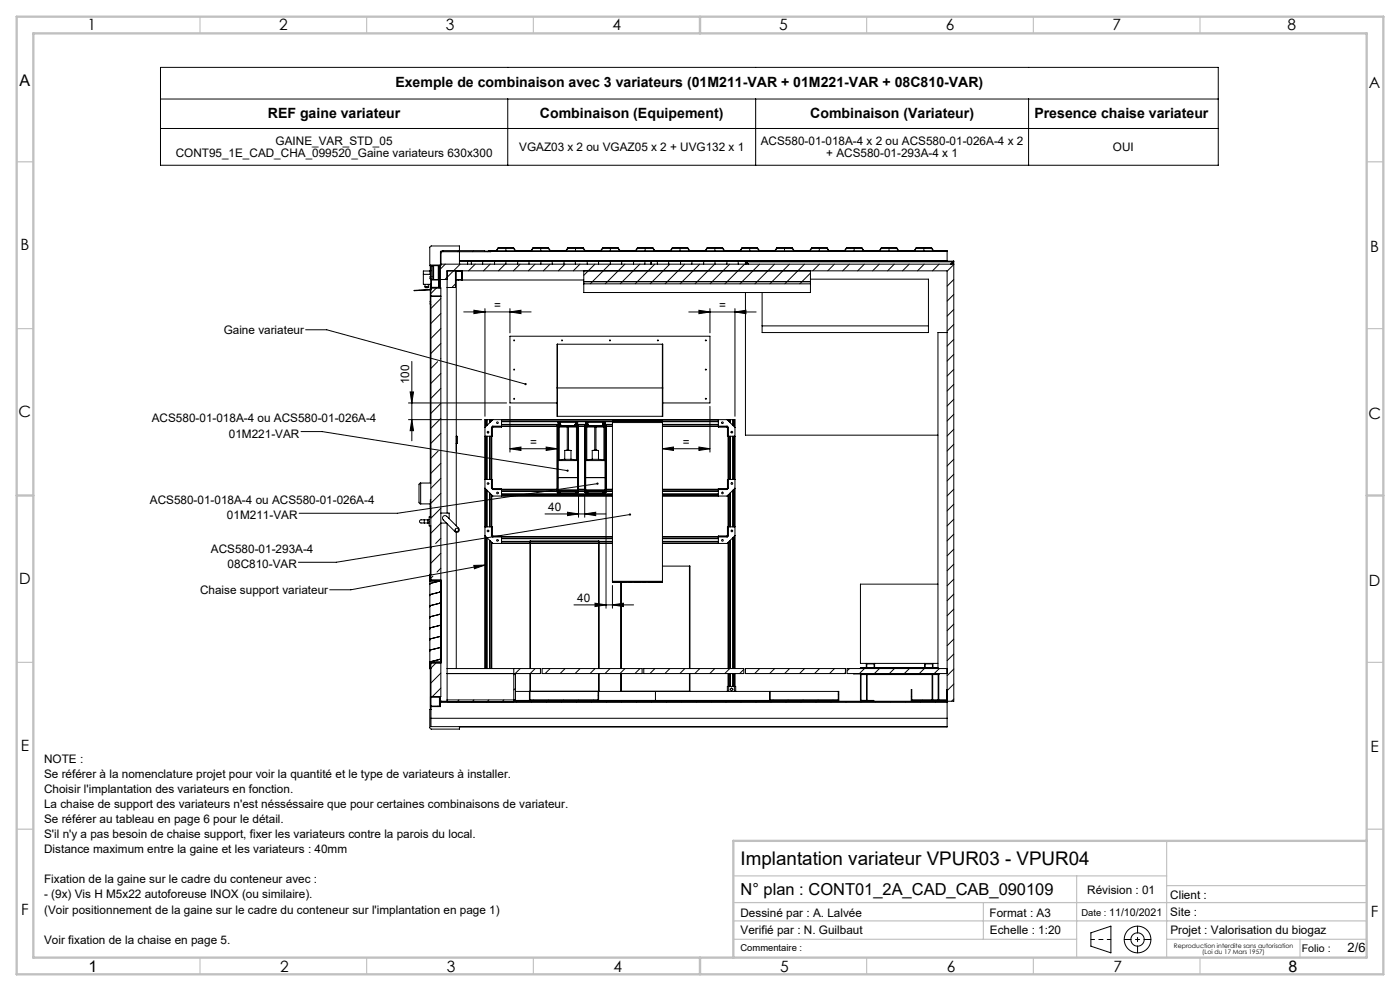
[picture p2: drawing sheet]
<svg xmlns="http://www.w3.org/2000/svg" width="420mm" height="297mm" viewBox="0 0 420 297" stroke-linecap="round" stroke-linejoin="round" font-family="sans-serif">
<g fill="none" stroke="#000" stroke-width=".3">
<path d="M48.1 20.2h317.4v29.3h-317.4zM48.1 29.7h317.4M48.1 38.5h317.4M152.3 29.7v19.8M226.7 29.7v19.8M308.6 29.7v19.8M129.1 79.6v1.6M129.3 79.6v94.5M129.3 79.6v4.2M129.8 79.6v4.2M130.1 79.6v4.2M131.5 79.6v4.2"/>
<path d="M131.8 79.6v6.7M132.1 79.3l-3 .1 .1 1.8M132.1 79.2h154M132.3 75.9l-.2 .2M133.1 75.1l-.3 .3M133.6 79.2l-1.5 1.4M137.6 75.1l-.3 .3M137.8 75.1v-1.4l-8.6 .1-.3 .4v5.4h3.3l.2-4.2h14.9v-.1M137.8 78.3h148.3M137.8 78.2h146.3M137.8 75.4v3.8M138.1 79.2l-4.6 4.6"/>
<path d="M140.3 78.3v.9M141.4 78.3v.9M142.1 75.1l-.3 .3M142.6 79.2l-2 2M144.8 78.3v.9M146.5 75.3l-.2 .1M146.5 75.2h2.3l.6-.9h4.7l.6 .9h4.6l.6-.9h4.6l.6 .9h4.6l.6-.9h4.7l.6 .9h4.6l.6-.9h4.6l.6 .9h4.6l.6-.9h4.7l.6 .9h4.6l.6-.9h4.6l.6 .9h4.6l.6-.9h4.7l.6 .9h4.6l.6-.9h4.6l.6 .9h4.6l.6-.9h4.7l.6 .9h4.6l.6-.9h4.6l.6 .9h4.6l.6-.9h4.7l.6 .9h4.6l.6-.9h4.6l.6 .9h4.6l.6-.9h4.7l.6 .9 4 .1M146.5 75.2v.1M146.6 75.2h-.1M147 79.2l-2 2M147.3 75.4h136.8M148.4 78.3v.9"/>
<path d="M149.5 74.4h4.5l.6 .9h-5.7zM151.5 79.2l-2 2M151.8 74.4v.9M151.8 78.3v.9M151.9 74.3l-.1 .1M155.3 78.3v.9M155.5 75.2l-.1 .1M156 79.2l-2 2M158.7 78.3v.9M159.9 74.4h4.6l.6 .9h-5.8zM160.5 79.2l-2 2M160.9 74.3l-.1 .1"/>
<path d="M162.2 74.4v.9M162.3 78.3v.9M164.9 74.8l-.1 .1M165 79.2l-2 2M165.7 78.3v.9M169 75.2l-.1 .1M169.2 78.3v.9M169.5 79.2l-2 2M170.4 74.4h4.5l.6 .9h-5.7zM172.6 78.3v.9M172.7 74.4v.9M174 79.2l-2 2"/>
<path d="M174.4 74.3l-.1 .1M176.2 78.3v.9M178 75.2l-.1 .1M178.5 79.2l-3.4 3.3M179.6 78.3v.9M180.8 74.4h4.6l.6 .9h-5.8zM183 79.2l-5.9 5.9M183.1 78.3v.9M183.1 74.4v.9M183.4 74.3l-.1 .1M186.5 78.3v.9M187 75.2l-.1 .1"/>
<path d="M187.5 79.2l-5.9 5.9M190.1 78.3v.9M191.3 74.4h4.5l.6 .9h-5.7zM192 79.2l-5.9 5.9M192.4 74.3l-.1 .1M193.5 78.3v.9M193.6 74.4v.9M195.3 78.3v.9M196.3 74.8l-.1 .1M196.4 79.2l-5.9 5.9M197.2 78.3v.9M198.8 75.2v.1"/>
<path d="M200.4 75.2l-.1 .1M200.6 78.3v.9M200.9 79.2l-5.9 5.9M201.7 74.4h4.6l.6 .9h-5.8zM204 74.4v.9M204.2 78.3v.9M205.4 79.2l-5.9 5.9M205.8 74.3l-.1 .1M207.6 78.3v.9M209.4 75.2l-.1 .1M209.9 79.2l-5.9 5.9M211.1 78.3v.9"/>
<path d="M212.2 74.4h4.5l.6 .9h-5.7zM214.4 79.2l-5.9 5.9M214.5 74.4v.9M214.5 78.3v.9M214.8 74.3l-.1 .1M218.1 78.3v.9M218.4 75.2l-.1 .1M218.9 79.2l-5.9 5.9M221.5 78.3v.9M222.6 74.4h4.6l.6 .9h-5.8zM223.4 79.2l-5.9 5.9M223.6 78.3l.2 .2"/>
<path d="M223.6 78.3v.9M223.8 74.3l-.1 .1M223.8 78.5l.7 .7M223.8 78.5h62.1M223.8 78.5v.7M224.9 74.4v.9M227.7 74.9l-.1 .1M227.9 79.2l-5.9 5.9M231.9 75.2l-.1 .1M232.4 79.2l-5.9 5.9M233.1 74.4h4.5l.6 .9h-5.7zM235.4 74.4v.9"/>
<path d="M236.9 79.2l-5.9 5.9M237.3 74.3l-.1 .1M240.9 75.2l-.1 .1M241.3 79.2l-5.9 5.9M243.5 74.4h4.6l.6 .9h-5.8zM245.8 74.4v.9M245.8 79.2l-2 2M246.2 74.3l-.1 .1M249.8 75.2l-.1 .1M250.3 79.2l-2 2M251 75.2v.1M254 74.4h4.5l.6 .9h-5.7z"/>
<path d="M254.8 79.2l-2 2M255.2 74.3l-.1 .1M256.3 74.4v.9M259 74.9v.1M259.3 79.2l-2 2M263.3 75.2l-.1 .1M263.8 79.2l-2 2M264.4 74.4h4.6l.6 .9h-5.8zM266.7 74.4v.9M268.3 79.2l-2 2M268.7 74.3l-.1 .1M272.3 75.2l-.1 .1"/>
<path d="M272.8 79.2l-2 2M274.9 74.4h4.5l.6 .9h-5.7zM277.2 74.4v.9M277.3 79.2l-2 2M277.7 74.3l-.1 .1M281.3 75.2l-.1 .1M281.8 79.2l-2 2M284.1 75.3l-151.2-.2-.8 .4v10.8M284.1 78.2v.1M284.1 75.3v.1M284.1 75.4v2.8M285.9 78.5l-.7 .7"/>
<path d="M285.9 78.5v.7M286.1 79.3l-2 2M286.1 78.3l-.2 .2M286.1 78.3v131.9h-132M91.7 98.8h6.3l59.7 16.3M125.8 86.9l-.1 .2M127.5 86l.3 .2h.5l.2-.2M127.5 86h1M127.5 85.2v.8M128.5 85.2v.8M129 81.2v1h-2M129.1 85.2v1.6"/>
<path d="M129.1 86.9v3.4M129.1 91.1v53.7M129.2 90.2l-.2 .9 .3 .1M129.2 86.9h.1M129.2 86.9l.1 3.6M129.2 85.2v1.6M129.2 91.2v53.6M129.3 82.9h-.3v.6h.3M129.3 86.3h3v122.5h-3.1M129.3 83.8h2.5v2.5M129.3 86.8l-5 .2 4.9-.1M129.3 88.8h3"/>
<path d="M129.3 81.2h-2.3v4h2.3M129.4 83.9h2.2v2.2h-2.2zM130.1 82.7l-.3 .2M131.1 86.1l-1.8 1.9M131.8 85.5l-.2 .1M132.1 83.8h2M132.3 89.5l-3 3M132.3 94l-3 3M132.3 98.5l-3 3M136.6 81.2v5h-2.5M136.6 83.9h38.5M136.6 81.3h1.9v2.5h-1.9"/>
<path d="M136.6 85.1l-1 1.1M136.9 81.3v2.5M136.9 83.9v73.7M138.6 81.2v2.7M139.1 93.5h20.2M142.2 93l3.3 .5-3.3 .5zM145.5 92.5v32.3M153 93.5l3.3-.5v1zM153 92.5v7.3M175.1 81.2v6.5h68v-6.5M175.1 84.4h68M175.1 85.1h68"/>
<path d="M206.6 93.5h20.2M209.7 93l3.3 .5-3.3 .5zM213 92.5v7.3M220.5 93.5l3.3-.5v1zM220.5 92.5v32.3M223.6 87.7v42.7h57.8M228.6 97.7h49.9M243.1 81.9l-3.2 3.2M243.1 83.7h35.4v16h-49.9v-12M284.1 99.7h-2.7v100.7M286.1 88.3l-2 2M286.1 92.7l-2 2"/>
<path d="M286.1 83.8l-2 2M286.1 97.2l-2 2M123 117.5h1.1l-.6 3.3zM123.5 108.3v23.8M131.3 108.4l-2 2M132.3 102.9l-3 3M132.3 111.9l-3 3M132.3 107.4l-.2 .2M132.3 116.4l-3 3M167.1 116.3v-13.1h31.7v13.1M167.1 116.3v8.5h31.7v-8.5M167.1 116.3h31.7"/>
<path d="M167.2 103.2v21.6M198.7 103.2v21.6M286.1 101.7l-2 2M286.1 106.2l-2 2M286.1 115.2l-2 2M286.1 119.7l-2 2M286.1 110.7l-2 2M90.3 129.3h6.4l73.6 11.8M122.5 125.8h22M122.5 120.8h29.5M123.5 125.8l.6 3.3h-1.1zM131.5 135.2l-2.2 2.2"/>
<path d="M132.3 120.9l-3 3M132.3 125.4l-3 3M132.3 138.9l-3 3M132.3 129.9l-3 3M136.9 130.7h.1M136.9 135.2h.1M136.9 133h.1M136.9 130.8h.3v2.1h-.3M145.6 125.8l-.1 74.6M145.6 125.8h.4M145.6 125.8v2.2M145.6 130.7v13"/>
<path d="M146 125.8h.1M146 125.8v1.8M146 130.7v13M146.1 125.8h.8M146.1 125.8v1.7M146.1 130.7v13M146.9 125.8h.1M146.9 125.8v.9M146.9 130.7v13M147 125.8h.4M147 125.8v.8M147 130.7v13"/>
<path d="M147.4 128.1h.1M147.4 125.8h.1M147.4 125.8v.4M147.4 128.1v18.2M147.5 125.8v.1M147.5 125.8h70.9M147.5 128.1h.2M147.5 125.9v.2M147.5 128v.1M147.5 130.7v13M147.5 125.9h.2M147.7 128.1v2.6h-2.2"/>
<path d="M147.7 127.8h.1M147.8 127.7v.1M147.8 128l-.1 .1M147.8 125.8l-2.3 2.3M147.8 127.7h19.4M147.8 127.8v.2M150.5 125.8v2.2h-2.7M150.5 127.8h16.7M150.5 126.3h65M150.5 127.2h16.9M150.5 126.4h33.2M150.5 127.3h16.9"/>
<path d="M150.5 125.9h65M153 134.5l3.3-.5v1zM153 121.8v13.7M153 134.5h14.2M163.9 134l3.3 .5-3.3 .5zM167.1 120.8h-14.1v-20h60v20h-14.2M167.2 127.7h6.4M167.2 127.7h.1M167.2 127.7v19.8M167.2 127.7l.1 .1M167.3 127.8v19.7M167.3 127.8h6.1"/>
<path d="M167.3 127.8l.2 .2M167.4 127.5h.1M167.4 127.7v-1.2h5.9v1.2M167.5 138h5.8M167.5 138l-.1 8.8M167.5 128h.3M167.5 137.8h.3M167.5 137.8v.2M167.5 128v9.8M167.5 126.5v1.2M167.6 127.3h.6M167.6 127.2h.6"/>
<path d="M167.8 128v9.8M167.8 128h2.4M167.8 126.7h.2l.1 .4a.33 .33 0 0 1 .1 .5 .33 .33 0 0 1-.5 0 .33 .33 0 0 1 0-.5zM169.4 135h1.9M169.4 137.7h1.9M169.4 135v2.7M169.4 137.7l-1.6 .1M170.2 134.8l-.8 .2M170.2 134.8h.3M170.2 128v6.8M170.5 134.8l.8 .2M170.5 128v6.8"/>
<path d="M171.3 137.7l1.6 .1M171.3 135v2.7M172.5 127.3h.6M172.5 127.2h.6M172.7 126.7h.2l.1 .4a.32 .32 0 0 1 .1 .5 .32 .32 0 0 1-.5 0 .32 .32 0 0 1 0-.5zM172.9 128v9.8M172.9 137.8h.4M173.2 127.5h.1M173.2 126.5v1.2M173.3 128h-3.1M173.3 137.8v.2M173.3 128v9.8"/>
<path d="M173.3 138v8.8M173.3 127.2h2.4M173.3 127.3h2.4M173.4 127.8l-.1 .2M173.4 127.8v19.7M173.5 127.7l-.1 .1M173.6 127.7v19.8M173.6 127.8h1.8M173.6 127.7h-.1M173.6 127.7h1.8M175.4 127.7v19.8M175.4 127.7h.1"/>
<path d="M175.4 127.7h6.4M175.4 127.7l.1 .1M175.5 127.8l.2 .2M175.5 127.8h6.2M175.5 127.8v19.7M175.7 127.7v-1.2h5.8v1.2M175.7 127.5h.1M175.7 138h5.8M175.7 138v8.8M175.7 128h.3M175.7 137.8v.2M175.7 137.8h.3"/>
<path d="M175.7 128v9.8M175.8 126.5v1.2M175.8 127.3h.7M175.9 127.2h.5M176 128v9.8M176 128h2.4M176 126.7h.3v.4a.32 .32 0 0 1 .1 .5 .32 .32 0 0 1-.5 0 .32 .32 0 0 1 .1-.5zM177.7 135v2.7M177.7 137.7l-1.7 .1M177.7 135h1.8M177.7 137.7h1.8M178.4 134.8l-.7 .2"/>
<path d="M178.4 134.8h.4M178.4 128v6.8M178.8 134.8l.7 .2M178.8 128v6.8M179.5 135v2.7M179.5 137.7l1.7 .1M180.7 127.3h.7M180.8 127.2h.5M180.9 126.7h.3v.4a.32 .32 0 0 1 .1 .5 .32 .32 0 0 1-.5 0 .32 .32 0 0 1 .1-.5zM181.2 128v9.8M181.2 137.8h.3M181.4 126.5v1.2"/>
<path d="M181.4 127.5h.1M181.5 128h-3.1M181.5 137.8v.2M181.5 128v9.8M181.5 138v8.8M181.5 127.2h2.2M181.5 127.3h2.2M181.7 127.8l-.2 .2M181.7 127.8v19.7M181.8 127.7l-.1 .1M181.8 127.7v19.8M181.8 127.8h1.9"/>
<path d="M181.8 127.7h.1M181.8 127.7h1.9M183.7 126.6h15M198.7 134.5l3.3-.5v1zM198.7 134.5h14.3M198.7 127.8h16.8M198.7 127.7h19.4M198.7 127.2h16.8M198.7 126.4h16.8M198.7 127.3h16.8M209.7 134l3.3 .5-3.3 .5zM213 121.8v13.7"/>
<path d="M215.5 125.8v2.2h2.6M218.1 128l.1 .1M218.1 127.7v.1M218.1 127.8h.1M218.1 127.8v.2M218.1 125.8l2.4 2.3M218.2 128.1v2.6h2.3M218.2 128.1h.2M218.2 125.9h.2M218.4 128.1h.1M218.4 125.8h.1M218.4 125.8v.1"/>
<path d="M218.4 125.9v.2M218.4 128v.1M218.4 130.7v13M218.5 125.8h.5M218.5 125.8v.4M218.5 128.1v18.2M219 125.8h.1M219 125.8v.8M219 130.7v13M219.1 125.8h.8M219.1 125.8v.9M219.1 130.7v13"/>
<path d="M219.9 125.8h.1M219.9 125.8v1.7M219.9 130.7v13M220 125.8h.4M220 125.8v1.8M220 130.7v13M220.4 125.8l.1 74.6M220.4 125.8v2.2M220.4 130.7v13M286.1 128.7l-2 2M286.1 133.2l-2 2M286.1 124.2l-2 2"/>
<path d="M286.1 137.6l-2 2M126.2 144.8l-.5 .5v5.3l.5 .4M126.2 144.8v6.2M126.2 144.8h3.1M126.2 151h2.9M127.3 155.8h-.4a.62 .62 0 0 0-.9 0 .62 .62 0 0 0 0 .9 .62 .62 0 0 0 .9 0h.4M127.3 155.8v.9M127.3 155.8h1.5M127.3 156.7h1.5M128.3 155.8v.9M129.1 157.6v14.5M129.1 152.3h.2"/>
<path d="M129.1 151.8h.2M129.1 150.3h.2M129.2 152.3v2.6M129.2 157.6v14.5M129.3 154.9h-.1M129.3 154.9h-.5v2.7h.5M129.3 149.8h-.2v5.1M132.3 147.8l-3 3M132.3 152.3l-3 3M132.3 143.4l-3 3M132.3 156.8l-3 3M132.3 156.8h1.6"/>
<path d="M132.3 153.8h2.5v1.7M133 154.7l.4-.2 .5 .2 3.7 3.6a.75 .75 0 0 1 0 1 .75 .75 0 0 1-1.1 0l-3.6-3.6-.1-.6zM134.1 153.8v-72.6h150v129.1M134.1 157v53.3M136.9 159.5v40.9M145.5 143.7h2.2v2.6M145.5 157.9h2.2v2.6M145.5 146.3l2.3 2.4M145.6 146.4v11.5M146 146.8v11.1M146.1 146.9v11M146.9 147.7v10.2"/>
<path d="M147 147.8v10.1M147.4 146.3h.1M147.4 148.3v12.2M147.5 148.6v.1M147.5 148.7h36.2M147.5 146.3h.2M147.5 146.3v.1M147.5 148.4v.2M147.5 148.7v9.2M147.5 148.6h.2M147.7 146.3l.1 .1M147.7 146.6h.1"/>
<path d="M147.8 146.6v.1M147.8 146.4h2.7v2.3M147.8 146.4v.2M147.8 146.7h19.4M150.5 148h33.2M150.5 146.6h16.7M150.5 147.2h16.7M150.5 148.1h33.2M150.5 148.6h33.2M150.5 147.1h16.7M163.5 154h18.3M167.2 147.5h6.4"/>
<path d="M167.2 147.5h.1M167.3 147.5h-.1M167.4 147.5v.5M167.4 147.1v.2M167.4 147.1h5.9M167.4 147.3h5.9M167.4 147.3l-.1 .2M167.4 143.1h5.9M167.4 146.8h5.9M167.4 146.8v.3M167.5 143.1h-.1M167.5 147.5v.5"/>
<path d="M167.7 148l.2-.5 .2 .5M170.3 153.5l3.3 .5-3.3 .5zM172.6 148l.2-.5 .2 .5M173.2 147.5v.5M173.3 143.1h.1M173.3 146.8v.3M173.3 147.1v.2M173.3 147.3l.1 .2M173.3 147.5v.5M173.4 147.5h.1M173.5 147.5h.1M173.6 146.7h1.8"/>
<path d="M173.6 146.6h1.8M173.6 147.2h1.8M173.6 147.1h1.8M173.6 148.5v6.5M175.4 147.5h6.4M175.4 154l3.3-.5v1zM175.4 148.5v6.5M175.4 147.5h.1M175.5 147.5h-.1M175.7 147.5v.5M175.7 147.1v.2M175.7 147.3l-.2 .2"/>
<path d="M175.7 147.1h5.8M175.7 147.3h5.8M175.7 146.8v.3M175.7 143.1h5.8M175.7 146.8h5.8M175.7 143.1h.1M175.8 147.5v.5M175.9 148l.3-.5 .2 .5M179.2 144.9l-60 8.9h-29.5M180.8 148l.3-.5 .2 .5M181.4 147.5v.5M181.5 143.1h.1"/>
<path d="M181.5 146.8v.3M181.5 147.1v.2M181.5 147.3l.2 .2M181.5 147.5v.5M181.7 147.5h.1M181.8 147.5h.1M181.8 148.5v33.8M181.8 146.7h1.9M181.8 146.6h1.9M181.8 147.2h1.9M181.8 147.1h1.9M189 154.2l-88.1 14.3h-11.4"/>
<path d="M198.7 148h16.8M198.7 146.7h19.4M198.7 148.7h19.7M198.7 146.6h16.8M198.7 147.2h16.8M198.7 148.1h16.8M198.7 148.6h16.8M198.7 147.1h16.8M218.1 146.6v.1M218.1 146.4h-2.6v2.3M218.1 146.4v.2M218.1 146.6h.1"/>
<path d="M218.2 146.3l-.1 .1M218.2 146.3h.2M218.2 148.6h.2M218.4 146.3h.1M218.4 148.6v.1M218.4 146.3v.1M218.4 148.4v.2M218.4 148.7v9.2M218.5 148.3v12.2M219 147.8v10.1M219.1 147.7v10.2M219.9 146.9v11"/>
<path d="M220 146.8v11.1M220.4 146.4v11.5M220.5 157.9h-2.3v2.6M220.5 143.7h-2.3v2.6M220.5 146.3l-2.4 2.4M286.1 142.1l-2 2M286.1 146.6l-2 2M286.1 155.6l-2 2M286.1 151.1l-2 2M128.9 178.5h.1M128.9 175.2h.1M129 174.1h3.3"/>
<path d="M129 173.5v.1M129.3 172.2h-.3v1.9h3.3v24.4l-3.3-.1M129.3 172.1h-.3v28.3h.3M129.3 173.8h3M129.5 164.1l-.2 .2M129.9 172.7l-.6 .6M131.9 174.1h.1M131.9 177.4v.1M131.9 177.5l-3 .7 3-.7M131.9 177.4h.1M131.9 174.1l-3 .8 3-.7M131.9 174.1v.1"/>
<path d="M132.3 161.3l-1.6 1.6M132.3 165.8l-3 3M132.3 170.3l-1.2 1.1M142.1 169.5l3.4-.1-3.2 1.1zM145.5 169.4l-40.3 7.4h-6.3M145.5 160.5l2.3 2.4M145.6 160.6v39.8M146 161v39.4M146.1 161.1v39.3M146.9 161.9v38.5M147 162v38.4M147.4 160.5h.1"/>
<path d="M147.4 162.5v37.9M147.4 160.5l.2 .2M147.5 160.5l.1 .2M147.5 162.8v.1M147.5 162.9h11.5M147.5 160.5h.2M147.5 160.5v.1M147.5 162.6v.2M147.5 162.9v37.5M147.5 162.8h.2M147.7 160.5l.1 .1M147.7 160.8h.1"/>
<path d="M147.8 160.8v.1M147.8 160.6h2.7v2.3M147.8 160.6v.2M147.8 160.9h35.9M150.5 161.4h33.2M150.5 160.8h33.2M150.5 162.2h8.5M150.5 162.3h8.5M150.5 162.8h8.5M150.5 161.3h33.2M159.1 162.9h20.5M159.1 162.2h20.5"/>
<path d="M159.1 162.2v38.2M159.1 162.3h20.5M159.1 162.8h20.5M179.6 162.2v38.2M179.7 162.9h4M179.7 162.2h4M179.7 162.3h4M179.7 162.8h4M183.7 175.5v6.8M183.7 174.2h15M185 174.4l2.8 .1M185 174.4l-1.3 .1v-48.3h15v48.3l-1.2-.1"/>
<path d="M186.2 174.5v25.9M186.4 174.5v25.9M187.8 174.4h-2.8M187.8 174.4v.1M187.8 174.4l1 .1h-1M188.8 174.4h.6M190.4 174.5h1.6M190.4 174.4h1.6M190.4 174.4h-1l1 .1M190.4 174.4v.1M192 174.4v.1M192 174.4l1 .1h-1"/>
<path d="M193 174.4h.6M194.6 174.4h2.9M194.6 174.4h-1l1 .1M194.6 174.4v.1M197.5 174.4l-2.9 .1M198.7 162.9h19.7M198.7 160.9h19.4M198.7 161.4h16.8M198.7 160.8h16.8M198.7 162.2h16.8M198.7 169.7h8.3v30.7M198.7 162.3h16.8"/>
<path d="M198.7 162.8h16.8M198.7 161.3h16.8M206.8 169.7v30.7M218.1 160.8v.1M218.1 160.6h-2.6v2.3M218.1 160.6v.2M218.1 160.8h.1M218.2 160.5l-.1 .1M218.2 160.5h.2M218.2 162.8h.2M218.3 160.8h-.2M218.3 160.8l-.2 .1"/>
<path d="M218.4 160.5v.2M218.4 160.5h.1M218.4 162.8v.1M218.4 160.5v.1M218.4 162.6v.2M218.4 162.9v37.5M218.5 162.5v37.9M218.5 160.5l-.1 .2M219 162l-.1 38.4-1.5 1.5M219.1 161.9v38.5M219.9 161.1v39.3M220 161v39.4"/>
<path d="M220.4 160.6v39.8M220.5 160.5l-2.4 2.4M281.4 175.1h-23.3v23.7h23.3M286.1 160.1l-2 2M286.1 164.6l-2 2M286.1 169.1l-2 2M286.1 173.6l-2 2M286.1 178.1l-2 2M128.9 195.1h.1M128.9 181.5l3-.7-3 .7M128.9 191.8h.1M128.9 198.7h.1"/>
<path d="M128.9 188.5h.1M128.9 185.2h.1M128.9 181.8h.1M128.9 191.6h.1M129 198.7h.1M129 199h.1M129 198.8h.1M129 198.9h.1M129 198.5v1.9M129 191.5h.1M129.3 198.5v10.3M129.3 198.8h3"/>
<path d="M130.4 181.2h-.1M130.6 194.4h.1M130.7 198.8l-1.4 1.4M131.1 198.4l-.1 .1M131.9 197.6h.1M131.9 184.1h.1M131.9 187.4h.1M131.9 190.8l-3 .7M131.9 194.1l-3 .7M131.9 187.4l-3 .8 3-.7M131.9 184.1l-3 .8 3-.8M131.9 187.4v.1"/>
<path d="M131.9 197.6l-3 .8M172.2 181.3h17.9M178.5 180.8l3.3 .5-3.3 .5zM183.7 181.3l3.3-.5v1zM259.9 198.8v1.3M262.4 198.8v1.3M277.4 198.8v1.3M279.9 198.8v1.3M286.1 182.6l-2 2M286.1 187l-2 2M286.1 191.5l-2 2M286.1 196l-2 2"/>
<path d="M129.2 208.8l-.1-8.4v12.2M129.2 211.8v.8M129.2 208.8v2.9l2.9 .1M129.3 209.2l-.2 .1M129.3 212.6h-.4v5.4l.5 .5h8.4l.1-.7h146.2M129.3 211.8v6h154.8M129.3 215.3h154.8M131.3 211.6l-.1 .2M131.8 208.9v2.7M131.9 208.9v2.7M131.9 208.9l-2.6 .1v2.6h2.6M132 208.8l.1 .1"/>
<path d="M132.1 208.8l-.1 3M132.1 210.2h2M132.1 210.8l-.1 .2M132.3 206.2l-2.7 2.7M132.3 201.7l-3 3M132.3 210.3h.1M132.7 210.3l-.2 .2M134.1 200.4h28v1.5h-28M137.7 209.8l-.7 .7M142.2 209.8l-.7 .7M146.7 209.8l-.7 .7M151.2 209.8l-.7 .7"/>
<path d="M154.1 209.9h42.5M154.1 200.4v9.9M154.6 206.3l-.5 .5M154.6 201.9v7.9h-20.5M154.6 207.2h42M155.1 210.3l-.2 .2M156.1 200.4l-2 1.9M158.8 207.2v2.7M159 201.9v7.9h20.4v-2.6M159 200.4v-38.2h20.7v38.2M159.1 201.9v5.3M159.6 210.3l-.2 .2"/>
<path d="M160.1 209.8l-.1 .1M160.6 200.4l-1.5 1.5M162.6 200.4h30v1.5h-30zM164.1 210.3l-.2 .2M164.6 209.8l-.1 .1M165 200.4l-1.5 1.5M168.6 210.3l-.2 .2M169.1 209.8l-.1 .1M169.5 200.4l-1.5 1.5M173.1 210.3l-.2 .2M173.6 209.8l-.1 .1M174 200.4l-1.5 1.5"/>
<path d="M177.6 210.3l-.2 .2M178.1 209.8l-.2 .1M178.5 200.4l-1.5 1.5M179.6 201.9v8M179.6 208.3l-.2 .1M179.7 201.9v5.3h-20.7M182.1 210.3l-.2 .2M183 200.4l-1.5 1.5M186.2 201.9v5.3h20.8v-5.3M186.4 201.9v5.3M186.6 210.3l-.2 .2M187.5 200.4l-1.5 1.5"/>
<path d="M191.1 210.3l-.2 .2M192 200.4l-1.5 1.5M193.1 200.4h30v1.5h-30zM195.6 210.3l-.2 .2M196.5 200.4l-1.5 1.5M196.6 207.2h34.3M196.6 209.9h34.3M196.6 207.2v2.7M200 210.3l-.2 .2M201 200.4l-1.5 1.5M204.5 210.3l-.2 .2M205.5 200.4l-1.5 1.5"/>
<path d="M206.8 201.9v5.3M209 210.3l-.2 .2M209.9 200.4l-1.5 1.5M213.5 210.3l-.2 .2M214.4 200.4l-1.5 1.5M216.5 210.1l-.5 .1M216.5 210.1h1.5M216.5 210.1v.1M218 210.3l-.2 .2M218 210.1v.1M218.2 209.9l-.2 .2M218.3 210.2l.1-.3v.3"/>
<path d="M218.4 201.9v3.8M218.5 201.9v3.8M218.5 209.9v.3M218.6 205.7h-.4v1.5M218.6 205.7h1.7M218.6 205.7v1.5M219 201.9v3.8M219 209.9v.3M219.1 201.9v3.8M219.1 209.9v.3M219.4 206.3l.4 .3-.3 .4-.4-.4zM219.9 201.9v3.8"/>
<path d="M219.9 209.9v.3M220 201.9v3.8M220 209.9v.3M220.3 205.7h.4v1.5M220.3 205.7v1.5M220.4 201.9v3.8M220.4 209.9v.3M220.5 210.2v-.3l.1 .3M220.5 201.9v3.8M220.7 209.9l.2 .2M220.9 210.1h1.5M220.9 210.1v.1"/>
<path d="M222.4 210.1l.5 .1M222.4 210.1v.1M222.5 210.3l-.2 .2M223.1 200.6l-1.2 1.3M223.6 200.4h30v1.5h-30zM227 210.3l-.2 .2M227.9 200.4l-1.5 1.5M230.9 207.2h.1M230.9 207.2v2.7M231 207.2h20.5M231 207.2v2.6h20.5v-2.6M231.5 210.3l-.2 .2"/>
<path d="M232 209.8l-.2 .1M232.4 200.4l-1.5 1.5M236 210.3l-.2 .2M236.5 209.8l-.2 .1M236.9 200.4l-1.5 1.5M240.5 210.3l-.2 .2M241 209.8l-.2 .1M241.4 200.4l-1.5 1.5M244.9 210.3l-.2 .2M245.4 209.8l-.1 .1M245.9 200.4l-1.5 1.5M249.4 210.3l-.2 .2"/>
<path d="M249.9 209.8l-.1 .1M250.4 200.4l-1.5 1.5M251.5 207.2h.1v2.7h-20.7M251.6 208.1l-.1 .1M253.6 201.6l-.3 .3M253.9 210.3l-.2 .2M254.8 200.4l-.7 .7M256.2 201.9l25.4 .1M258.1 202l.2 .2M258.1 201.9v.1M258.1 209.9h4v.3M258.1 200.3v.1"/>
<path d="M258.1 202h.1M258.1 200.3h23.3M258.1 200.3h.1M258.3 202.2h-.2v8M258.3 202.2v7.7M258.3 202.2h1.7M258.4 210.3l-.2 .2M259.3 200.4l-1.5 1.5M260 202.2h.1M260 202.2v7.7M260 200.1v-1.1h2.2v1.1M260.1 202.2v7.7"/>
<path d="M260.1 202.2h19.5M262.9 210.3l-.2 .2M263.8 200.4l-1.5 1.5M267.4 210.3l-.2 .2M268.3 200.4l-1.5 1.5M271.9 210.3l-.2 .2M272.8 200.4l-1.5 1.5M273.5 208.6l-.1 .2M276.4 210.3l-.2 .2M276.9 209.8l-.2 .1M277.3 200.4l-1.5 1.5M277.5 200.1v-1.1h2.2v1.1"/>
<path d="M277.6 209.9v.3M279.6 202.2h.2M279.6 202.2v7.6M279.8 202.2h1.7M279.8 202.2v7.6M280.9 210.3l-.2 .2M281.4 209.8l-.2 .1M281.4 200.1h-23.3l23.3 .1M281.5 202.2h.1v7.6M281.5 202.2v7.6M281.6 202l-.1 .2M281.6 201.9v.1"/>
<path d="M281.6 202h.1M281.6 209.9v.3M281.8 200.4l-1.5 1.5M284.1 206.7h-.1v3.1h-10.5l-.1-3.1v3.2h10.7M284.1 210.3v7.5M284.1 210.3h-152v.2h152M284.1 200.4h-30v1.5h30M286.1 200.5l-2 2M286.1 205l-2.1 2.2M286.1 209.5l-.6 .7M327.3 279.6l6-2v8l-6-2z"/>
<circle cx="154.2" cy="102" r=".14"/>
<circle cx="154.2" cy="119.5" r=".14"/>
<circle cx="154.2" cy="110.8" r=".14"/>
<circle cx="168.6" cy="102" r=".14"/>
<circle cx="183" cy="102" r=".14"/>
<circle cx="197.4" cy="102" r=".14"/>
<circle cx="211.7" cy="102" r=".14"/>
<circle cx="211.7" cy="119.5" r=".14"/>
<circle cx="211.7" cy="110.8" r=".14"/>
<circle cx="146.4" cy="129.5" r=".25"/>
<circle cx="149.2" cy="126.7" r=".25"/>
<circle cx="216.7" cy="126.7" r=".25"/>
<circle cx="219.6" cy="129.5" r=".25"/>
<circle cx="137" cy="158.8" r=".5"/>
<circle cx="146.4" cy="159.1" r=".25"/>
<circle cx="146.4" cy="144.9" r=".25"/>
<circle cx="149.2" cy="147.7" r=".25"/>
<circle cx="216.7" cy="147.7" r=".25"/>
<circle cx="219.6" cy="144.9" r=".25"/>
<circle cx="219.6" cy="159.1" r=".25"/>
<circle cx="132.3" cy="178.3" r=".02"/>
<circle cx="132.3" cy="179.3" r=".02"/>
<circle cx="132.3" cy="176.3" r=".02"/>
<circle cx="132.3" cy="174.3" r=".03"/>
<circle cx="132.3" cy="175.3" r=".03"/>
<circle cx="132.3" cy="177.3" r=".03"/>
<circle cx="149.2" cy="161.9" r=".25"/>
<circle cx="216.7" cy="161.9" r=".25"/>
<circle cx="132.3" cy="193.3" r=".02"/>
<circle cx="132.3" cy="187.3" r=".02"/>
<circle cx="132.3" cy="198.3" r=".02"/>
<circle cx="132.3" cy="190.3" r=".02"/>
<circle cx="132.3" cy="195.3" r=".02"/>
<circle cx="132.3" cy="196.3" r=".02"/>
<circle cx="132.3" cy="184.3" r=".02"/>
<circle cx="132.3" cy="181.3" r=".02"/>
<circle cx="132.3" cy="185.3" r=".03"/>
<circle cx="132.3" cy="182.3" r=".03"/>
<circle cx="132.3" cy="188.3" r=".03"/>
<circle cx="132.3" cy="194.3" r=".03"/>
<circle cx="132.3" cy="191.3" r=".03"/>
<circle cx="132.3" cy="197.3" r=".03"/>
<circle cx="132.3" cy="192.3" r=".03"/>
<circle cx="132.3" cy="180.3" r=".03"/>
<circle cx="132.3" cy="189.3" r=".03"/>
<circle cx="132.3" cy="186.3" r=".03"/>
<circle cx="132.3" cy="183.3" r=".03"/>
<circle cx="341.3" cy="281.6" r="4"/>
<circle cx="341.3" cy="281.6" r="2"/>
</g>
<path d="M341.3 277.6v8M345.3 281.6h-8" fill="none" stroke="#000" stroke-width=".3" stroke-dasharray="30.5 1.3 1.3 1.3" stroke-dashoffset="28.4"/>
<path d="M327.3 281.6h6" fill="none" stroke="#000" stroke-width=".3" stroke-dasharray="30.5 1.3 1.3 1.3" stroke-dashoffset="29.4"/>
<g fill="none" stroke="#c0c0c0" stroke-width=".35">
<path d="M60 5v5M110 5v5M160 5v5M260 5v5M310 5v5M360 5v5M5 48.5h5M410 48.5h5M5 98.5h5M410 98.5h5M5 198.5h5M410 198.5h5"/>
<path d="M5 248.5h5M350 252v35M410 248.5h5M220 262.5h130M220 276h190M220 270.5h190M295 270.5v11M323 262.5v24.5M350 265.4h60M60 287v5M110 287v5M160 287v5"/>
<path d="M220 281.5h103M260 287v5M310 287v5M350 281.5h60M360 287v5M390 281.5v5.5"/>
</g>
<path d="M5 5h410v287h-410zM10 10h400v277h-400zM210 5v5M5 148.5h5M410 148.5h5M410 252h-190v35M210 287v5" fill="none" stroke="#c0c0c0" stroke-width=".7"/>
<g fill="#000">
<path d="M142.2 93l3.3 .5-3.3 .5zM153 93.5l3.3-.5v1z"/>
<path d="M220.5 93.5l3.3-.5v1zM209.7 93l3.3 .5-3.3 .5z"/>
<path d="M157.5 114.9l-.1 .4 .4 .1 .2-.2-.3-.1 .3 .1v-.2zM142.1 169.5l3.4-.1-3.2 1.1zM170 140.8v.5h.5l.1-.2h-.3h.3l-.1-.3zM188.7 154a.34 .34 0 0 0 .2 .5 .34 .34 0 0 0 .4-.4l-.3 .1 .3-.1-.2-.2zM179 144.7a.34 .34 0 0 0 .1 .6 .34 .34 0 0 0 .5-.4h-.4h.4l-.3-.3z"/>
<path d="M123.5 125.8l.6 3.3h-1.1zM123 117.5h1.1l-.6 3.3z"/>
<path d="M163.9 134l3.3 .5-3.3 .5zM153 134.5l3.3-.5v1z"/>
<path d="M175.4 154l3.3-.5v1zM170.3 153.5l3.3 .5-3.3 .5z"/>
<path d="M178.5 180.8l3.3 .5-3.3 .5zM183.7 181.3l3.3-.5v1zM198.7 134.5l3.3-.5v1zM209.7 134l3.3 .5-3.3 .5z"/>
</g>
<text font-size="5.6" x="222.2" y="259.1">Implantation variateur VPUR03 - VPUR04</text>
<text font-size="4.9" x="222.2" y="268.4">N° plan : CONT01_2A_CAD_CAB_090109</text>
<g font-size="4.8">
<text x="5.9" y="25.7">A</text>
<text x="26.5" y="291.3">1</text>
<text x="386.5" y="291.3">8</text>
</g>
<g font-size="4.7">
<text x="26.3" y="9.1">1</text>
<text x="83.8" y="9.1">2</text>
<text x="133.8" y="9.1">3</text>
<text x="183.8" y="9.1">4</text>
<text x="233.8" y="9.1">5</text>
<text x="283.8" y="9.1">6</text>
<text x="333.8" y="9.1">7</text>
<text x="386.3" y="9.1">8</text>
<text x="410.7" y="26.2">A</text>
<text x="6.1" y="75">B</text>
<text x="411.1" y="75.5">B</text>
<text x="5.6" y="125.1">C</text>
<text x="410.5" y="125.5">C</text>
<text x="5.7" y="175">D</text>
<text x="410.7" y="175.5">D</text>
<text x="6.2" y="225">E</text>
<text x="411.2" y="225.5">E</text>
<text x="6.3" y="274.3">F</text>
<text x="411.3" y="274.7">F</text>
<text x="84.1" y="291.4">2</text>
<text x="134.1" y="291.4">3</text>
<text x="184.1" y="291.4">4</text>
<text x="234.1" y="291.4">5</text>
<text x="284.1" y="291.4">6</text>
<text x="334.1" y="291.4">7</text>
</g>
<g font-size="4.2">
<text x="118.6" y="26.1">Exemple de combinaison avec 3 variateurs (01M211-VAR + 01M221-VAR + 08C810-VAR)</text>
<text x="80.4" y="35.3">REF gaine variateur</text>
<text x="162" y="35.3">Combinaison (Equipement)</text>
<text x="243.1" y="35.3">Combinaison (Variateur)</text>
<text x="310.3" y="35.3">Presence chaise variateur</text>
</g>
<text font-size="3.9" x="404.3" y="285.3">2/6</text>
<g font-size="3.5">
<text x="52.7" y="47.1">CONT95_1E_CAD_CHA_099520_Gaine variateurs 630x300</text>
<text x="82.7" y="43.6">GAINE_VAR_STD_05</text>
<text x="155.8" y="45.3">VGAZ03 x 2 ou VGAZ05 x 2 + UVG132 x 1</text>
<text x="228.2" y="43.6">ACS580-01-018A-4 x 2 ou ACS580-01-026A-4 x 2</text>
<text x="247.9" y="47.1">+ ACS580-01-293A-4 x 1</text>
<text x="333.9" y="45.3">OUI</text>
<text x="148.2" y="92.7">=</text>
<text x="215.7" y="92.7">=</text>
<text x="67.1" y="100.2">Gaine variateur</text>
<text x="122.8" y="115.2" transform="rotate(-90 122.8 115.2)">100</text>
<text x="45.5" y="126.6">ACS580-01-018A-4 ou ACS580-01-026A-4</text>
<text x="68.7" y="131.1">01M221-VAR</text>
<text x="159" y="133.7">=</text>
<text x="204.8" y="133.7">=</text>
<text x="45" y="151.1">ACS580-01-018A-4 ou ACS580-01-026A-4</text>
<text x="68.1" y="155.6">01M211-VAR</text>
<text x="164.5" y="153.2">40</text>
<text x="63.3" y="165.8">ACS580-01-293A-4</text>
<text x="68.3" y="170.3">08C810-VAR</text>
<text x="60" y="178.1">Chaise support variateur</text>
<text x="173.2" y="180.5">40</text>
<text x="13.2" y="228.5">NOTE :</text>
<text x="13.2" y="233.1">Se référer à la nomenclature projet pour voir la quantité et le type de variateurs à installer.</text>
<text x="13.2" y="237.6">Choisir l'implantation des variateurs en fonction.</text>
<text x="13.2" y="242.1">La chaise de support des variateurs n'est nésséssaire que pour certaines combinaisons de variateur.</text>
<text x="13.2" y="246.6">Se référer au tableau en page 6 pour le détail.</text>
<text x="13.2" y="251.2">S'il n'y a pas besoin de chaise support, fixer les variateurs contre la parois du local.</text>
<text x="13.2" y="255.7">Distance maximum entre la gaine et les variateurs : 40mm</text>
<text x="13.2" y="264.7">Fixation de la gaine sur le cadre du conteneur avec :</text>
<text x="13.2" y="269.3">- (9x) Vis H M5x22 autoforeuse INOX (ou similaire).</text>
<text x="326.2" y="267.8">Révision : 01</text>
<text x="351.1" y="269.4">Client :</text>
<text x="13.2" y="273.8">(Voir positionnement de la gaine sur le cadre du conteneur sur l'implantation en page 1)</text>
<text x="222.2" y="274.8">Dessiné par : A. Lalvée</text>
<text x="296.9" y="274.7">Format : A3</text>
<text x="351.1" y="274.6">Site :</text>
<text x="222.2" y="279.9">Verifié par : N. Guilbaut</text>
<text x="297" y="279.8">Echelle : 1:20</text>
<text x="351.1" y="280.1">Projet : Valorisation du biogaz</text>
<text x="13.2" y="282.9">Voir fixation de la chaise en page 5.</text>
</g>
<text font-size="3.2" x="390.5" y="285.3">Folio :</text>
<g font-size="2.8">
<text x="324.4" y="274.6">Date : 11/10/2021</text>
<text x="222.2" y="285.1">Commentaire :</text>
</g>
<g font-size="1.9">
<text x="352.2" y="284.1">Reproduction interdite sans autorisation</text>
<text x="360.7" y="285.9">(Loi du 17 Mars 1957)</text>
</g>
</svg>
